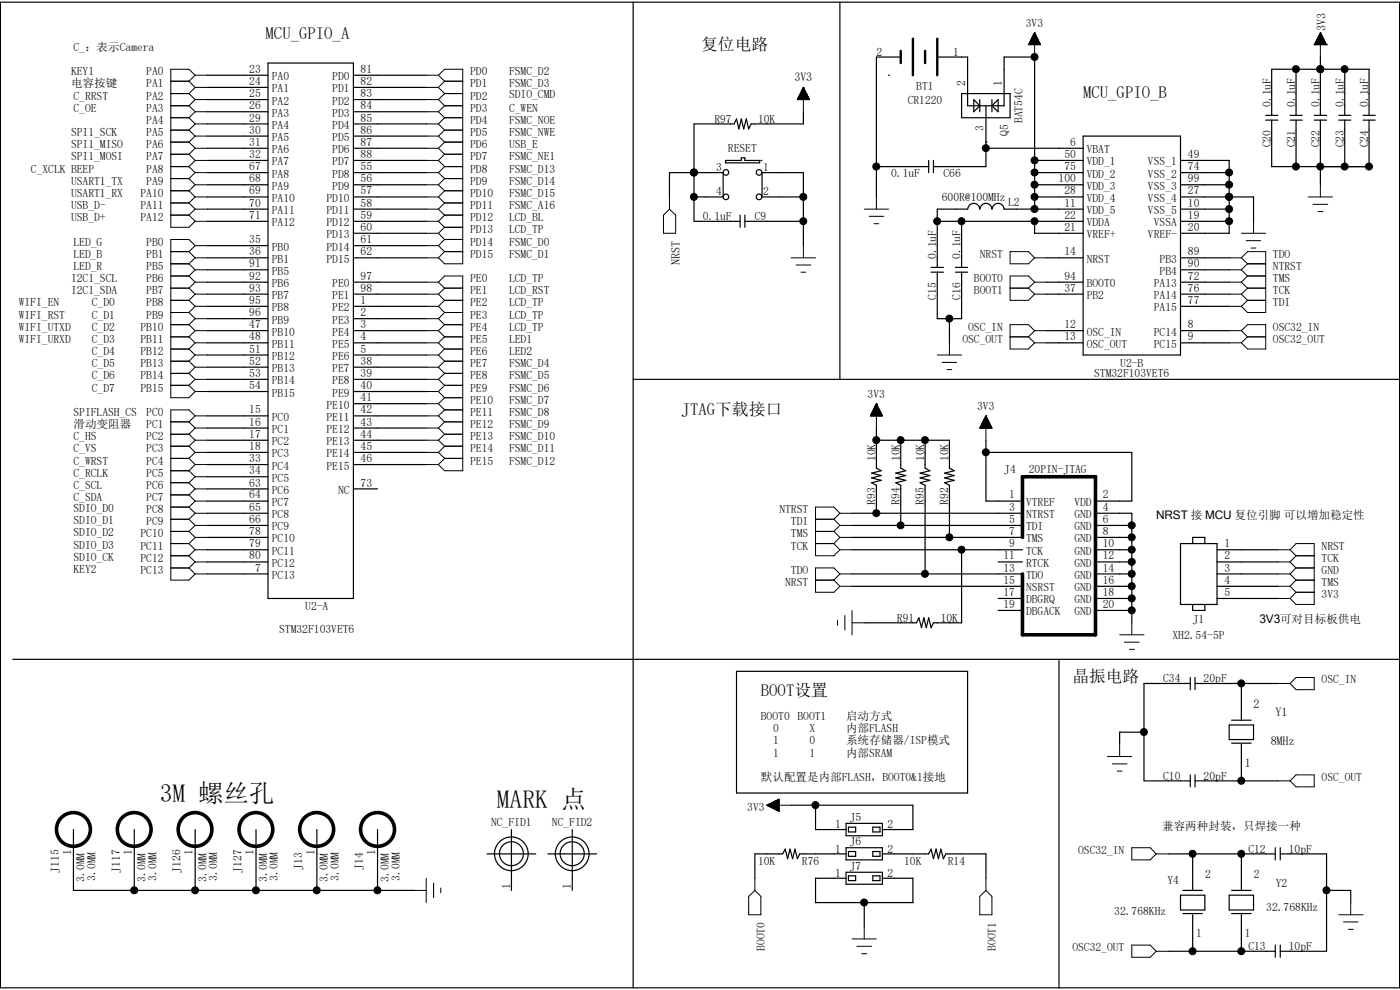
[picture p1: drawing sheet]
<svg xmlns="http://www.w3.org/2000/svg" width="297mm" height="210mm" viewBox="0 0 297 210" stroke-linecap="round" stroke-linejoin="round" font-family="sans-serif">
<g fill="none" stroke="#000" stroke-width=".25">
<path d="M.1 .5h296.8v209h-296.8zM44 16h12.9M44 18.5h12.9M56.9 13.4h18.1v113.6h-18.1zM75 16h15.4M75 18.5h15.4M134.3 .5v209M178.2 .5v80M188.5 16h.1M191.1 12.1h-5.2v29.7M198.8 12.1h6.5v10.3h7.7v-10.3h6.5M204 19.9h10.3v5.1h-10.3z"/>
<path d="M219.5 12.1h.1M219.5 12.1v32.3M275 14.7v9.8M280.1 14.7h.1M280.1 12.1v12.4M285.3 14.7v9.8M44 34h12.9M44 36.6h12.9M44 26.3h12.9M44 28.9h12.9M44 31.5h12.9M44 39.2h12.9"/>
<path d="M44 21.1h12.9M44 23.7h12.9M75 34h15.4M75 36.6h15.4M75 26.3h15.4M75 28.9h15.4M75 31.5h15.4M75 39.2h15.4M75 21.1h15.4M75 23.7h15.4M147.2 36.6h.1M153.9 34h3.4v-.5h.7v.5h3.2v.5h-7.3z"/>
<path d="M161.4 34h.1M170.4 23.7v2.6h-11.1l-.5 1-.5-2.1-.5 2.1-.5-2.1-.5 2.1-.5-2.1-.6 1.1h-8.5v20.6h9.8M185.9 35.3h11.1M197 34v2.6M198 34v2.6M206.6 21.1l1.3 1.3-1.3 1.3zM207.9 21.1v2.6M209.2 31.5h.1M209.2 30.1h.1M209.2 31.5h20.6M209.2 22.4v12.9h-11.2M210.4 22.4l1.4-1.3v2.6z"/>
<path d="M210.4 21.1v2.6M219.5 34h10.3M219.5 36.6h10.3M219.5 39.2h10.3M229.8 28.9h20.6v46.4h-20.6zM250.4 34h10.4v15.5h-10.4M250.4 36.6h10.4M250.4 39.2h10.4M268.5 25.5h2.6M268.5 24.5h2.6M269.8 24.5v-9.8h20.6v9.8M269.8 25.5v9.8h20.6v-9.8"/>
<path d="M273.7 25.5h2.6M273.7 24.5h2.6M275 25.5v9.8M278.8 25.5h2.6M278.8 24.5h2.6M280.1 25.5v13.7M284 25.5h2.6M284 24.5h2.6M285.3 25.5v9.8M289.2 25.5h2.6M289.2 24.5h2.6M44 41.8h12.9"/>
<path d="M44 46.9h12.9M44 44.4h12.9M44 54.7h12.9M44 59.9h12.9M44 57.2h12.9M44 52.1h12.9M75 41.8h15.4M75 46.9h15.4M75 44.4h15.4M75 54.7h15.4M75 59.9h15.4M75 49.5h15.4"/>
<path d="M75 52.1h15.4M142 41.8v-5.2h11.4v5.2h-6.2M157 45.6v2.6M158 45.6v2.6M158 46.9h12.4M170.4 41.8h-8.7v-5.2h8.7v15.5M197.5 57.7h2.7M197.5 56.7h2.7M198.8 46.9h31M198.8 57.7v9.9h5.2v-9.9M202.7 57.7h2.6M202.7 56.7h2.6"/>
<path d="M204 46.9v9.8M205.3 44.4h-6.5v12.3M205.3 44.4a1.25 1.25 0 0 1 1.3-1.3 1.25 1.25 0 0 1 1.2 1.3M207.9 44.4a1.25 1.25 0 0 1 1.3-1.3 1.25 1.25 0 0 1 1.2 1.3M210.5 44.4a1.25 1.25 0 0 1 1.2-1.3 1.25 1.25 0 0 1 1.3 1.3h16.8M219.5 41.8h10.3M219.5 46.9v2.6h10.3M222 54.7h7.8M222 59.9h7.8M250.4 41.8h15.5v5.1M250.4 46.9h10.4M250.4 44.4h10.4"/>
<path d="M250.4 54.7h10.4M250.4 59.9h10.4M250.4 57.2h10.4M260.8 41.8h.1M44 75.3h12.9M44 70.1h12.9M44 72.7h12.9M44 62.4h12.9M44 65h12.9M44 77.9h12.9M44 67.6h12.9M75 75.3h15.4"/>
<path d="M75 70.1h15.4M75 72.7h15.4M75 62.4h15.4M75 65h15.4M75 77.9h15.4M75 67.6h15.4M201.4 67.6v5.1M222 70.1h7.8M222 72.7h7.8M222 62.4h7.8M250.4 70.1h10.4M250.4 72.7h10.4"/>
<path d="M250.4 62.4h10.4M250.4 65h10.4M44 80.5h12.9M44 88.2h12.9M44 90.8h12.9M44 93.4h12.9M44 96h12.9M44 98.6h12.9M44 83.1h12.9M75 80.5h15.4M75 88.2h15.4M75 90.8h15.4"/>
<path d="M75 93.4h15.4M75 96h15.4M75 98.6h15.4M75 83.1h15.4M75 85.6h15.4M134.3 80.5h162.6M185.9 93.4h15.5v5.9l1 .6-2 .5 2 .5-2 .5 2 .5-2 .5 1 .6v11M185.9 90.8v8.5l1 .6-2 .5 2 .5-2 .5 2 .5-2 .5 1 .6v5.9M191.1 93.4v5.9l1.1 .6-2.2 .5 2.2 .5-2.2 .5 2.2 .5-2.2 .5 1.1 .6v8.5M196.3 93.4v5.9l1 .6-2.1 .5 2.1 .5-2.1 .5 2.1 .5-2.1 .5 1.1 .6v18.8M209.2 93.4v12.9h7.7M209.2 96h30.9v10.3h-7.7"/>
<path d="M44 106.3h12.9M44 108.9h12.9M44 111.5h12.9M44 114h12.9M44 116.6h12.9M44 119.2h12.9M44 101.1h12.9M44 103.7h12.9M75 103.7h5.1M180.8 108.9h36.1M180.8 111.5h36.1M180.8 114h36.1"/>
<path d="M180.8 116.6h36.1M204 116.6v15.5h-6l-.5 1-.5-2-.5 2-.5-2-.5 2-.6-2-.5 1h-11.1M211.8 119.2h5.1M232.4 108.9h7.7v23.2M232.4 111.5h7.7M232.4 114h7.7M232.4 116.6h7.7M232.4 119.2h7.7M250.4 115.3h7.8v12.9h-7.8zM253 115.3v-1.3h2.6v1.3M258.2 116.6h12.9M258.2 119.2h12.9"/>
<path d="M2.7 139.9h294.2M44 121.8h12.9M180.8 121.8h36.1M180.8 124.4h36.1M211.8 127h5.1M211.8 129.5h5.1M224.7 139.9v69.6M232.4 121.8h7.7M232.4 124.4h7.7M232.4 127h7.7M232.4 129.5h7.7M253 128.2v1.3h2.6v-1.3"/>
<path d="M258.2 121.8h12.9M258.2 124.4h12.9M258.2 127h12.9M156.3 142.4h49v25.8h-49zM242.7 155.3h-5.2v2.6M252.5 145h-9.8v20.7h9.8M252.5 143.7v2.6M253.5 145h17.6M253.5 143.7v2.6M260.8 153.8h5.1v3.1h-5.1zM261.3 152.8h4.1M261.3 157.6h4.1"/>
<path d="M263.4 145v7.8M263.4 157.9v7.8M15.6 176v12.9h72.2M28.5 176v12.9M41.4 176v12.9M54.3 176v12.9M67.2 176v12.9M80.1 176v12.9M108.5 176v12.9M121.4 176v12.9M167.9 170.8h25.8v5.2h-6.5M173 170.8v5.2h6.5"/>
<path d="M179.5 174.7h7.7v2.6h-7.7zM179.5 179.8h7.7v2.6h-7.7zM180 175.5h1.5v1h-1.5zM185.2 175.5h1.5v1h-1.5zM252.5 164.4v2.5M253.5 164.4v2.5M253.5 165.7h17.6M270.6 179.8v2.6M271.6 179.8v2.6M103.3 181.1h10.4M116.2 181.1h10.4M179.5 181.1h-9.8l-.5 1.1-.5-2.1-.6 2.1-.5-2.1-.5 2.1-.5-2.1-.6 1h-5.9v5.2"/>
<path d="M179.5 185h7.7v2.6h-7.7zM179.5 186.3h-6.5v5.2h20.7v-5.2h-6.5M180 180.6h1.5v1.1h-1.5zM180 185.8h1.5v1h-1.5zM183.3 191.5v5.1M185.2 180.6h1.5v1.1h-1.5zM185.2 185.8h1.5v1h-1.5zM187.2 181.1h9.8l.5-1 .5 2.1 .6-2.1 .5 2.1 .5-2.1 .6 2.1 .5-1.1h8.5v5.2M247.9 181.1h22.7M250.4 189.9h5.2v3.1h-5.2zM251 188.9h4.1M251 193.8h4.1"/>
<path d="M253 181.1v7.8M253 194.1v7.7M260.8 189.9h5.1v3.1h-5.1zM261.3 188.9h4.1M261.3 193.8h4.1M263.4 181.1v7.8M263.4 194.1v7.7M271.6 181.1h9.8v20.7h-9.8M281.4 188.9h5.2v2.6M247.9 201.8h22.7M270.6 200.5v2.6M271.6 200.5v2.6"/>
<circle cx="154" cy="36.6" r=".59"/>
<circle cx="161" cy="36.6" r=".59"/>
<circle cx="154" cy="41.8" r=".59"/>
<circle cx="161" cy="41.8" r=".59"/>
<circle cx="108.5" cy="181.1" r="3.6"/>
<circle cx="108.5" cy="181.1" r="2.54"/>
<circle cx="121.4" cy="181.1" r="3.6"/>
<circle cx="121.4" cy="181.1" r="2.55"/>
</g>
<g fill="none" stroke="#000" stroke-width=".76">
<path d="M216.9 114v-12.9h15.5v33.6h-15.5v-12.9"/>
<circle cx="15.6" cy="176" r="3.6"/>
<circle cx="28.5" cy="176" r="3.6"/>
<circle cx="41.4" cy="176" r="3.6"/>
<circle cx="54.3" cy="176" r="3.6"/>
<circle cx="67.2" cy="176" r="3.6"/>
<circle cx="80.1" cy="176" r="3.6"/>
</g>
<path d="M191.1 10.8v2.6M193.7 8.2v7.8M196.3 10.8v2.6M198.8 8.2v7.8" fill="none" stroke="#000" stroke-width=".51"/>
<g fill="none" stroke="#000" stroke-width=".21">
<path d="M36.2 19.9h3.9M36.2 17.2h3.9M40.1 17.2l1.3 1.3M40.1 19.9l1.3 1.2M41.4 16l-1.3-1.3h-3.9v33.5h3.9l1.3-1.3M41.4 16h2.6M41.4 18.5h2.6M41.4 18.5l-1.3 1.4M41.4 16l-1.3 1.2M90.4 16h2.6M90.4 18.5h2.6M93 16l1.3-1.3h3.9v41.3h-3.9l-1.3-1.3"/>
<path d="M93 16l1.3 1.2M93 18.5l1.3 1.4M94.3 19.9h3.9M94.3 19.9l-1.3 1.2M94.3 17.2h3.9M94.3 17.2l-1.3 1.3M169.7 20h1.5v1.1M169.7 19.9v1.2M169.8 19.9h1.3M169.8 19.8h1.3v1.3M169.8 19.7v1.4M169.9 19.7h1.1"/>
<path d="M169.9 19.6h1v1.5M169.9 19.5v1.6M170 19.5h.9M170.1 19.4h.8v1.7M170.1 19.3v1.8M170.1 19.3h.7M170.1 19.1h.6v2M170.1 19v2.1M170.2 19h.5M170.2 19h.4v2.1M170.2 18.8v2.3M170.3 18.8h.3"/>
<path d="M170.3 18.8h.3v2.3M170.3 18.6v2.5M170.4 18.6h.1M170.4 18.5h.1M170.4 18.5l1.3 2.6h-2.5M170.4 18.5v5.2M170.4 18.5l-1.2 2.6M218.2 9.4h2.5M218.2 9.4v.1M218.3 9.4h2.3M218.4 9.2h2.2M218.4 9.1v.4"/>
<path d="M218.4 9.1h2.2M218.4 9.1h2.1M218.6 8.8h1.8M218.6 8.7v.8M218.6 8.7h1.7M218.7 8.6h1.6M218.7 8.4h1.5M218.7 8.3v1.2M218.8 8.3h1.3M218.9 8.2h1.2M218.9 8.1v1.4M218.9 8.1h1.1"/>
<path d="M218.9 8h1.1M218.9 7.8v1.7M219 7.9h1M219.1 7.8h.8M219.1 7.7v1.8M219.1 7.7h.7M219.2 7.6h.6M219.2 7.5v2M219.2 7.5h.6M219.2 7.4h.5M219.2 7.2v2.3M219.3 7.3h.3"/>
<path d="M219.4 7.2h.2M219.4 7v2.5M219.5 7.1h.1M219.5 7h.1M219.5 6.9v5.2M219.5 6.9l-1.3 2.6h2.6M219.5 6.9l1.3 2.6M219.6 7.2v2.3M219.7 7.3v2.2M219.8 7.5v2M219.9 7.7v1.8M220 8v1.5"/>
<path d="M220.1 8.2v1.3M220.2 8.4v1.1M220.3 8.6h-1.6v.9M220.3 8.6v.9M220.4 8.8v.7M220.5 8.9h-2l-.1 .6M220.5 9v.5M220.6 9.2v.3M220.7 9.4v.1M278.8 9.5h.1M278.8 9.5h2.6M278.9 9.4h2.4"/>
<path d="M278.9 9.5v-.1h2.4v.1M279 9.2h2.3M279.1 9.5v-.4h2.1v.4M279.1 9.1h2.1M279.1 9.5v-.6h2v.6M279.2 8.8h1.9M279.3 9.5v-.8h1.7v.8M279.3 8.6h1.7M279.4 8.6h1.5M279.4 8.5v1M279.4 8.4h1.4M279.4 8.3h1.4"/>
<path d="M279.4 8.3v1.2M279.5 8.2h1.3v1.3M279.6 8.1h1.1M279.6 8.1v1.4M279.6 8h1.1M279.7 7.9h.9M279.7 7.8v1.7M279.7 7.8h.8l.1 1.7M279.8 7.7h.7M279.8 7.7v1.8M279.8 7.6h.6M279.9 7.5h.5"/>
<path d="M279.9 7.5v2M279.9 7.4h.4l.1 2.1M280 7.3h.3M280 7.2v2.3M280 7.2h.2M280.1 7.1h.1M280.1 7v2.5M280.1 7h.1M280.1 6.9l1.3 2.6M280.1 6.9l-1.3 2.6M280.2 6.9l-.1 5.2M280.3 7.2v2.3"/>
<path d="M280.5 7.6v1.9M280.7 8v1.5M280.9 8.5v1M281.4 9.5h.1M36.2 37.9h3.9M36.2 32.7h3.9M36.2 30.1h3.9M36.2 22.4h3.9M36.2 27.6h3.9M36.2 35.3h3.9M36.2 25h3.9M40.1 37.9l1.3 1.3"/>
<path d="M40.1 27.6l1.3 1.3M40.1 30.1l1.3 1.4M40.1 32.7l1.3 1.3M40.1 35.3l1.3 1.3M40.1 22.4l1.3 1.3M40.1 25l1.3 1.3M41.4 39.2h2.6M41.4 39.2l-1.3 1.3M41.4 31.5h2.6M41.4 21.1h2.6M41.4 28.9h2.6M41.4 28.9l-1.3 1.2"/>
<path d="M41.4 31.5l-1.3 1.2M41.4 34h2.6M41.4 34l-1.3 1.3M41.4 36.6h2.6M41.4 26.3h2.6M41.4 36.6l-1.3 1.3M41.4 21.1l-1.3 1.3M41.4 23.7h2.6M41.4 23.7l-1.3 1.3M41.4 26.3l-1.3 1.3M90.4 39.2h2.6M90.4 31.5h2.6"/>
<path d="M90.4 21.1h2.6M90.4 28.9h2.6M90.4 34h2.6M90.4 36.6h2.6M90.4 26.3h2.6M90.4 23.7h2.6M93 31.5l1.3 1.2M93 21.1l1.3 1.3M93 36.6l1.3 1.3M93 39.2l1.3 1.3M93 34l1.3 1.3M93 26.3l1.3 1.3"/>
<path d="M93 28.9l1.3 1.2M93 23.7l1.3 1.3M94.3 37.9h3.9M94.3 32.7h3.9M94.3 30.1h3.9M94.3 30.1l-1.3 1.4M94.3 22.4h3.9M94.3 27.6h3.9M94.3 35.3h3.9M94.3 35.3l-1.3 1.3M94.3 37.9l-1.3 1.3M94.3 32.7l-1.3 1.3"/>
<path d="M94.3 25h3.9M94.3 25l-1.3 1.3M94.3 27.6l-1.3 1.3M94.3 22.4l-1.3 1.3M169.2 21l2.5 .1M169.2 21v.1M169.2 20.9h2.4M169.3 20.8h2.3v.3M169.3 20.7v.4M169.3 20.7h2.2M169.4 20.6h2.1v.5M169.4 20.5v.6"/>
<path d="M169.5 20.5h1.9M169.5 20.4h1.9v.7M169.5 20.4v.7M169.6 20.3h1.7M169.6 20.2h1.7v.9M169.6 20.2v.9M169.7 20.1h1.5M280.1 39.2v2.6M36.2 56h3.9M36.2 53.4h3.9M36.2 58.5h3.9M36.2 40.5h3.9"/>
<path d="M36.2 43.1h3.9M36.2 45.6h3.9M40.1 40.5l1.3 1.3M40.1 43.1l1.3 1.3M40.1 45.6l1.3 1.3M40.1 58.5l1.3 1.4M40.1 53.4l1.3 1.3M40.1 56l1.3 1.2M41.4 54.7h2.6M41.4 57.2h2.6M41.4 59.9h2.6M41.4 52.1l-1.3-1.3h-3.9v33.6h3.9l1.3-1.3"/>
<path d="M41.4 41.8h2.6M41.4 41.8l-1.3 1.3M41.4 44.4h2.6M41.4 44.4l-1.3 1.2M41.4 46.9h2.6M41.4 59.9l-1.3 1.2M41.4 52.1h2.6M41.4 54.7l-1.3 1.3M41.4 52.1l-1.3 1.3M41.4 57.2l-1.3 1.3M90.4 54.7h2.6M90.4 59.9h2.6"/>
<path d="M90.4 41.8h2.6M90.4 44.4h2.6M90.4 46.9h2.6M90.4 52.1h2.6M90.4 49.5h2.6M93 59.9l1.3-1.4h3.9v41.4h-3.9l-1.3-1.3M93 52.1l1.3 1.3M93 41.8l1.3 1.3M93 44.4l1.3 1.2M93 59.9l1.3 1.2M93 49.5l1.3 1.3M93 46.9l1.3 1.3"/>
<path d="M94.3 53.4h3.9M94.3 40.5h3.9M94.3 43.1h3.9M94.3 45.6h3.9M94.3 48.2h3.9M94.3 50.8h3.9M94.3 50.8l-1.3 1.3M94.3 53.4l-1.3 1.3M94.3 40.5l-1.3 1.3M94.3 43.1l-1.3 1.3M94.3 48.2l-1.3 1.3M94.3 45.6l-1.3 1.3"/>
<path d="M142 44.4l1.3 1.2v3.9h-2.5v-3.9zM142 41.8v2.6M167.9 54.7h5.1M168.9 56.2h3.1M169.9 57.7h1M170.4 52.1v2.6M183.3 44.4h5.2M184.4 45.9h3.1M185.4 47.5h1M185.9 41.8v2.6M214.3 53.4h3.9l1.3 1.3-1.3 1.3h-3.9zM219.5 54.7h2.5"/>
<path d="M219.5 59.9l-1.3-1.4h-3.9v5.2h3.9l1.3-1.3M219.5 59.9h2.5M219.5 59.9l-1.3 1.2M260.8 54.7h2.6M260.8 57.2h2.6M260.8 59.9h2.6M263.4 54.7l1.3 1.3M263.4 54.7l1.3-1.3h3.8v12.9h-3.8l-1.3-1.3M263.4 57.2l1.3 1.3M263.4 59.9l1.3 1.2M263.4 49.5h5.1M264.4 51.1h3.1"/>
<path d="M264.7 56h3.8M264.7 58.5h3.8M264.7 56l-1.3 1.2M264.7 58.5l-1.3 1.4M265.4 52.6h1M265.9 46.9v2.6M277.5 41.8h5.2M278.6 43.3h3.1M279.6 44.9h1.1M36.2 61.1h3.9M36.2 63.7h3.9M36.2 66.3h3.9"/>
<path d="M36.2 71.5h3.9M36.2 68.9h3.9M36.2 74h3.9M36.2 79.2h3.9M36.2 76.6h3.9M40.1 61.1l1.3 1.3M40.1 68.9l1.3 1.2M40.1 63.7l1.3 1.3M40.1 66.3l1.3 1.3M40.1 71.5l1.3 1.2M40.1 74l1.3 1.3M40.1 76.6l1.3 1.3"/>
<path d="M40.1 79.2l1.3 1.3M41.4 75.3h2.6M41.4 62.4h2.6M41.4 65h2.6M41.4 70.1h2.6M41.4 72.7h2.6M41.4 62.4l-1.3 1.3M41.4 70.1l-1.3 1.4M41.4 77.9h2.6M41.4 67.6h2.6M41.4 65l-1.3 1.3M41.4 67.6l-1.3 1.3"/>
<path d="M41.4 72.7l-1.3 1.3M41.4 75.3l-1.3 1.3M41.4 77.9l-1.3 1.3M90.4 75.3h2.6M90.4 62.4h2.6M90.4 65h2.6M90.4 70.1h2.6M90.4 72.7h2.6M90.4 77.9h2.6M90.4 67.6h2.6M93 77.9l1.3 1.3M93 62.4l1.3 1.3"/>
<path d="M93 65l1.3 1.3M93 67.6l1.3 1.3M93 70.1l1.3 1.4M93 72.7l1.3 1.3M93 75.3l1.3 1.3M94.3 61.1h3.9M94.3 63.7h3.9M94.3 66.3h3.9M94.3 71.5h3.9M94.3 68.9h3.9M94.3 74h3.9M94.3 79.2h3.9"/>
<path d="M94.3 76.6h3.9M94.3 76.6l-1.3 1.3M94.3 79.2l-1.3 1.3M94.3 61.1l-1.3 1.3M94.3 63.7l-1.3 1.3M94.3 66.3l-1.3 1.3M94.3 68.9l-1.3 1.2M94.3 71.5l-1.3 1.2M94.3 74l-1.3 1.3M198.8 75.3h5.2M199.9 76.9h3M200.9 78.4h1"/>
<path d="M201.4 72.7v2.6M214.3 61.1h3.9M214.3 71.5h3.9M218.2 61.1l1.3 1.3M218.2 71.5l1.3 1.2M219.5 70.1l-1.3 1.4M219.5 62.4h2.5M219.5 70.1l-1.3-1.2h-3.9v5.1h3.9l1.3-1.3M219.5 70.1h2.5M219.5 72.7h2.5M260.8 62.4h2.6M260.8 65h2.6"/>
<path d="M260.8 70.1h2.6M260.8 72.7h2.6M263.4 70.1l1.3-1.2h3.8v5.1h-3.8l-1.3-1.3M263.4 62.4l1.3 1.3M263.4 70.1l1.3 1.4M264.7 61.1h3.8M264.7 63.7h3.8M264.7 61.1l-1.3 1.3M264.7 63.7l-1.3 1.3M264.7 71.5h3.8M264.7 71.5l-1.3 1.2M36.2 89.5h3.9"/>
<path d="M36.2 81.7h3.9M36.2 92.1h3.9M36.2 94.7h3.9M36.2 97.2h3.9M36.2 99.9h3.9M40.1 97.2l1.3 1.4M40.1 99.9l1.3 1.2M40.1 89.5l1.3 1.3M40.1 92.1l1.3 1.3M40.1 94.7l1.3 1.3M40.1 81.7l1.3 1.4M41.4 88.2l-1.3-1.2h-3.9v36.1h3.9l1.3-1.3"/>
<path d="M41.4 90.8h2.6M41.4 88.2h2.6M41.4 88.2l-1.3 1.3M41.4 80.5h2.6M41.4 83.1h2.6M41.4 93.4h2.6M41.4 96h2.6M41.4 98.6h2.6M41.4 98.6l-1.3 1.3M41.4 90.8l-1.3 1.3M41.4 93.4l-1.3 1.3M41.4 96l-1.3 1.2"/>
<path d="M41.4 80.5l-1.3 1.2M90.4 90.8h2.6M90.4 88.2h2.6M90.4 80.5h2.6M90.4 83.1h2.6M90.4 85.6h2.6M90.4 93.4h2.6M90.4 96h2.6M90.4 98.6h2.6M93 80.5l1.3 1.2M93 83.1l1.3 1.3M93 85.6l1.3 1.4"/>
<path d="M93 88.2l1.3 1.3M93 90.8l1.3 1.3M93 93.4l1.3 1.3M93 96l1.3 1.2M94.3 89.5h3.9M94.3 87h3.9M94.3 81.7h3.9M94.3 84.4h3.9M94.3 81.7l-1.3 1.4M94.3 84.4l-1.3 1.2M94.3 87l-1.3 1.2M94.3 92.1h3.9"/>
<path d="M94.3 89.5l-1.3 1.3M94.3 94.7h3.9M94.3 92.1l-1.3 1.3M94.3 97.2h3.9M94.3 94.7l-1.3 1.3M94.3 97.2l-1.3 1.4M184.7 88.1h2.5v.1M184.7 88.1v.1M184.7 88h2.4M184.8 87.9h2.3v.3M184.8 87.8v.4M184.8 87.8h2.2"/>
<path d="M184.9 87.7h2v.5M184.9 87.7v.5M185 87.6h1.9M185 87.5h1.9v.7M185 87.5v.7M185 87.4h1.8M185.1 87.3h1.6v.9M185.1 87.2v1M185.2 87.2h1.5M185.2 87.1h1.4v1.1M185.2 87v1.2M185.3 87h1.3"/>
<path d="M185.3 86.9h1.3v1.3M185.4 86.7h1v1.5M185.4 86.6v1.6M185.5 86.6h.9M185.5 86.4h.9v1.8M185.6 86.3h.6v1.9M185.6 86.1v2.1M185.7 86.1h.5M185.7 86.1h.4v2.1M185.7 85.9v2.3M185.8 85.9h.3M185.8 85.9h.3v2.3"/>
<path d="M185.8 85.8v2.4M185.9 85.8h.1M185.9 85.6h.1M185.9 85.6v5.2M185.9 85.6l-1.2 2.6M185.9 85.6l1.3 2.6h-2.5M186.3 86.4h-.8v1.8M186.5 86.8h-1.2v1.4M207.9 90.7l2.5 .1M207.9 90.6v.2M207.9 90.6h2.5M208 90.8v-.3h2.3v.3"/>
<path d="M208.1 90.4h2.1M208.1 90.3h2.1v.5M208.1 90.3v.5M208.2 90.2h1.9M208.2 90.1h1.9v.7M208.2 90v.8M208.3 90h1.8M208.3 89.9h1.7v.9M208.3 89.8v1M208.4 89.7h1.5M208.4 89.7h1.5v1.1M208.4 89.6v1.2"/>
<path d="M208.5 89.6h1.3M208.5 89.5h1.3v1.3M208.5 89.4v1.4M208.6 89.4h1.1M208.7 89.2h1v1.6M208.7 89.2v1.6M208.7 89.2h.9M208.7 89.1h.8v1.7M208.7 88.9v1.9M208.8 88.9h.7M208.8 88.9h.7v1.9M208.8 88.7v2.1"/>
<path d="M208.9 88.7h.5M209 88.6h.3v2.2M209 88.6v2.2M209 88.6h.3M209 88.4h.3v2.4M209 88.3v2.5M209.1 88.3h.1M209.2 88.2h.1M209.2 88.2v5.2M209.2 88.2l1.2 2.6h-2.5zM36.2 110.2h3.9M36.2 107.6h3.9"/>
<path d="M36.2 112.7h3.9M36.2 115.3h3.9M36.2 117.9h3.9M36.2 105h3.9M36.2 102.4h3.9M40.1 107.6l1.3 1.3M40.1 110.2l1.3 1.3M40.1 112.7l1.3 1.3M40.1 115.3l1.3 1.3M40.1 117.9l1.3 1.3M40.1 102.4l1.3 1.3M40.1 105l1.3 1.3"/>
<path d="M41.4 108.9h2.6M41.4 111.5h2.6M41.4 114h2.6M41.4 116.6h2.6M41.4 119.2h2.6M41.4 108.9l-1.3 1.3M41.4 111.5l-1.3 1.2M41.4 114l-1.3 1.3M41.4 116.6l-1.3 1.3M41.4 119.2l-1.3 1.3M41.4 103.7h2.6M41.4 103.7l-1.3 1.3"/>
<path d="M41.4 106.3h2.6M41.4 106.3l-1.3 1.3M41.4 101.1h2.6M41.4 101.1l-1.3 1.3M173 110.2h3.9M173 112.7h3.9M173 115.3h3.9M176.9 110.2l1.3 1.3M176.9 112.7l1.3 1.3M176.9 115.3l1.3 1.3M178.2 108.9h2.6M178.2 108.9l-1.3 1.3"/>
<path d="M178.2 108.9l-1.3-1.3h-3.9v10.3h3.9l1.3-1.3M178.2 111.5h2.6M178.2 111.5l-1.3 1.2M178.2 114h2.6M178.2 114l-1.3 1.3M178.2 116.6h2.6M271.1 116.6h2.6M271.1 119.2h2.6M273.7 116.6l1.3-1.3h3.8v12.9h-3.8l-1.3-1.2M273.7 116.6l1.3 1.3M273.7 119.2l1.3 1.3M275 117.9h3.8"/>
<path d="M275 117.9l-1.3 1.3M36.2 120.5h3.9M40.1 120.5l1.3 1.3M41.4 121.8h2.6M173 123.1h3.9M176.9 123.1l1.3 1.3M177.7 131.6v1M178.2 121.8l-1.3-1.3h-3.9v5.1h3.9l1.3-1.2M178.2 121.8h2.6M178.2 121.8l-1.3 1.3M178.2 124.4h2.6M179.2 130.6v3"/>
<path d="M180.8 132.1h2.5M180.8 129.5v5.2M237.5 134.7h5.2M238.5 136.2h3.2M239.6 137.8h1.1M240.1 132.1v2.6M271.1 121.8h2.6M271.1 124.4h2.6M271.1 127h2.6M273.7 124.4l1.3 1.2M273.7 121.8l1.3 1.3M275 123.1h3.8"/>
<path d="M275 120.5h3.8M275 125.6h3.8M275 123.1l-1.3 1.3M275 120.5l-1.3 1.3M275 125.6l-1.3 1.4M237.5 157.9v2.6M271.1 145h2.6M275 143.7h3.8v2.6h-3.8l-1.3-1.3zM162.7 170.8h.1M162.7 170.8h5.2M162.7 170.8l2.6 1.3M162.8 170.9h2.5"/>
<path d="M162.8 170.8v.1M163 171h2.3M163 170.7v.3M163.2 171.1h2.1M163.2 170.6v.5M163.4 171.2h1.9M163.4 170.5v.7M163.6 171.3h1.7M163.6 170.3v1M163.8 171.4h1.5M163.8 170.2v1.2M164 170.1v1.4"/>
<path d="M164.1 171.5h1.2M164.3 170.1v1.5M164.3 171.6h1M164.5 169.9v1.8M164.5 171.7h.8M164.6 169.8v2M164.9 169.7v2.2M165.1 169.6v2.4M165.3 169.5v2.6M165.3 169.5l-2.6 1.3M165.3 169.6l-.2 2.5h.2M165.3 169.7h-.3l-.1 2.3h.4"/>
<path d="M165.3 169.8h-.5l-.1 2h.6M165.3 170.7h-2.4v.2M165.3 170.6h-2.2v.4M165.3 170.5h-2v.6M165.3 170.4h-1.8v.8M165.3 170.3h-1.6v1M165.3 170.2h-1.3v1.2M165.3 170.1h-1.2v1.4M165.3 170h-1v1.6M165.3 169.9h-.8v1.8M234.9 160.5h5.2M236 162.1h3.1"/>
<path d="M237 163.6h1M240.1 179.8h3.9l1.3 1.3-1.3 1.3h-3.9zM271.1 165.7h2.6M275 164.4h3.8v2.5h-3.8l-1.3-1.2zM87.8 188.9h2.6M90.4 186.3v5.2M92 187.3v3.1M93.5 188.4v1M158.8 190.2l1.3-1.3 1.3 1.3v3.9h-2.6zM160.1 186.3v2.6M180.8 199.2h5.1M183.3 196.6v2.6"/>
<path d="M207.9 190.2l1.3-1.3 1.2 1.3v3.9h-2.5zM209.2 186.3v2.6M245.3 181.1h2.6M284 194.1h5.2M285 195.6h3.1M286 197.1h1.1M286.6 191.5v2.6M181.8 200.7h3.1M182.8 202.3h1.1M240.1 200.5h3.9l1.3 1.3-1.3 1.3h-3.9zM245.3 201.8h2.6"/>
</g>
<g fill="#000" stroke="#000" stroke-width=".21">
<circle cx="219.5" cy="12.1" r=".74"/>
<circle cx="274.9" cy="14.7" r=".74"/>
<circle cx="280.1" cy="14.7" r=".74"/>
<circle cx="285.3" cy="14.7" r=".74"/>
<circle cx="147.2" cy="36.6" r=".74"/>
<circle cx="185.9" cy="35.3" r=".74"/>
<circle cx="209.1" cy="31.4" r=".74"/>
<circle cx="219.5" cy="34" r=".74"/>
<circle cx="219.5" cy="36.6" r=".74"/>
<circle cx="219.5" cy="39.2" r=".74"/>
<circle cx="260.8" cy="36.6" r=".74"/>
<circle cx="260.8" cy="39.2" r=".74"/>
<circle cx="274.9" cy="35.3" r=".74"/>
<circle cx="280.1" cy="35.3" r=".74"/>
<circle cx="285.3" cy="35.3" r=".74"/>
<circle cx="290.4" cy="35.3" r=".74"/>
<circle cx="147.2" cy="41.8" r=".74"/>
<circle cx="170.4" cy="46.9" r=".74"/>
<circle cx="170.4" cy="41.8" r=".74"/>
<circle cx="198.8" cy="46.9" r=".74"/>
<circle cx="204" cy="46.9" r=".74"/>
<circle cx="219.5" cy="44.3" r=".74"/>
<circle cx="219.5" cy="41.8" r=".74"/>
<circle cx="219.5" cy="46.9" r=".74"/>
<circle cx="260.8" cy="44.3" r=".74"/>
<circle cx="260.8" cy="46.9" r=".74"/>
<circle cx="260.8" cy="41.8" r=".74"/>
<circle cx="201.4" cy="67.6" r=".74"/>
<circle cx="185.9" cy="93.4" r=".74"/>
<circle cx="191.1" cy="93.4" r=".74"/>
<circle cx="196.2" cy="93.4" r=".74"/>
<circle cx="209.1" cy="95.9" r=".74"/>
<circle cx="185.9" cy="108.9" r=".74"/>
<circle cx="191.1" cy="111.4" r=".74"/>
<circle cx="201.4" cy="114" r=".74"/>
<circle cx="204" cy="116.6" r=".74"/>
<circle cx="240.1" cy="116.6" r=".74"/>
<circle cx="240.1" cy="119.2" r=".74"/>
<circle cx="240.1" cy="114" r=".74"/>
<circle cx="240.1" cy="111.4" r=".74"/>
<circle cx="196.2" cy="121.7" r=".74"/>
<circle cx="240.1" cy="126.9" r=".74"/>
<circle cx="240.1" cy="129.5" r=".74"/>
<circle cx="240.1" cy="121.7" r=".74"/>
<circle cx="240.1" cy="124.4" r=".74"/>
<circle cx="242.7" cy="155.3" r=".74"/>
<circle cx="263.3" cy="145" r=".74"/>
<circle cx="173" cy="170.8" r=".74"/>
<circle cx="263.3" cy="165.6" r=".74"/>
<circle cx="28.5" cy="188.9" r=".74"/>
<circle cx="41.4" cy="188.9" r=".74"/>
<circle cx="54.3" cy="188.9" r=".74"/>
<circle cx="67.2" cy="188.9" r=".74"/>
<circle cx="80.1" cy="188.9" r=".74"/>
<circle cx="183.3" cy="191.5" r=".74"/>
<circle cx="253" cy="181.1" r=".74"/>
<circle cx="263.3" cy="181.1" r=".74"/>
<circle cx="281.4" cy="188.9" r=".74"/>
<circle cx="253" cy="201.8" r=".74"/>
<circle cx="263.3" cy="201.8" r=".74"/>
</g>
<g font-size="5.4">
<text x="33.9" y="170.1">3M 螺丝孔</text>
<text x="105.4" y="171.3">MARK 点</text>
</g>
<g font-size="3.6">
<text x="56.3" y="8.2">MCU_GPIO_A</text>
<text x="148.8" y="10.5">复位电路</text>
<text x="229.8" y="20.9">MCU_GPIO_B</text>
<text x="144.6" y="88">JTAG下载接口</text>
<text x="161.4" y="147.6">BOOT设置</text>
<text x="227.5" y="144.7">晶振电路</text>
</g>
<g font-size="2.6">
<text x="281.2" y="6.6" transform="rotate(-90 281.2 6.6)">3V3</text>
<text x="168.5" y="17.2">3V3</text>
<text x="144.2" y="56.3" transform="rotate(-90 144.2 56.3)">NRST</text>
<text x="265.9" y="150.2">2</text>
<text x="270.6" y="152">Y1</text>
<text x="269.6" y="158.1">8MHz</text>
<text x="264.1" y="162.7">1</text>
</g>
<g font-size="2.5">
<text x="217.6" y="5.6">3V3</text>
<text x="15.6" y="10.8">C_：表示Camera</text>
<text x="186" y="11.9">2</text>
<text x="202.2" y="11.9">1</text>
<text x="15.1" y="16">KEY1</text>
<text x="31" y="16">PA0</text>
<text x="52.9" y="15.5">23</text>
<text x="57.7" y="17">PA0</text>
<text x="70.5" y="17">PD0</text>
<text x="76.5" y="15.5">81</text>
<text x="99.7" y="16">PD0</text>
<text x="108" y="16">FSMC_D2</text>
<text x="15.1" y="18.5">电容按键</text>
<text x="15.6" y="21.1">C_RRST</text>
<text x="15.6" y="23.7">C_OE</text>
<text x="31" y="18.5">PA1</text>
<text x="31" y="21.1">PA2</text>
<text x="31" y="23.7">PA3</text>
<text x="52.9" y="18">24</text>
<text x="52.9" y="20.6">25</text>
<text x="52.9" y="23.2">26</text>
<text x="57.7" y="19.6">PA1</text>
<text x="57.7" y="22.2">PA2</text>
<text x="70.5" y="22.2">PD2</text>
<text x="70.5" y="19.6">PD1</text>
<text x="76.5" y="20.6">83</text>
<text x="76.5" y="18">82</text>
<text x="76.5" y="23.2">84</text>
<text x="99.7" y="21.1">PD2</text>
<text x="99.7" y="18.5">PD1</text>
<text x="99.7" y="23.7">PD3</text>
<text x="108" y="18.5">FSMC_D3</text>
<text x="108" y="20.9">SDIO_CMD</text>
<text x="108" y="23.7">C_WEN</text>
<text x="192.6" y="22">CR1220</text>
<text x="194.4" y="19">BT1</text>
<text x="204.8" y="18.3" transform="rotate(-90 204.8 18.3)">2</text>
<text x="212.5" y="18.3" transform="rotate(-90 212.5 18.3)">1</text>
<text x="269.6" y="22.7" transform="rotate(-90 269.6 22.7)">0.1uF</text>
<text x="274.8" y="22.7" transform="rotate(-90 274.8 22.7)">0.1uF</text>
<text x="279.9" y="22.7" transform="rotate(-90 279.9 22.7)">0.1uF</text>
<text x="285.1" y="22.7" transform="rotate(-90 285.1 22.7)">0.1uF</text>
<text x="290.2" y="22.7" transform="rotate(-90 290.2 22.7)">0.1uF</text>
<text x="15.1" y="28.9">SPI1_SCK</text>
<text x="31" y="28.9">PA5</text>
<text x="31" y="26.3">PA4</text>
<text x="52.9" y="25.8">29</text>
<text x="52.9" y="28.4">30</text>
<text x="57.7" y="24.8">PA3</text>
<text x="57.7" y="27.3">PA4</text>
<text x="57.7" y="29.9">PA5</text>
<text x="70.5" y="24.8">PD3</text>
<text x="70.5" y="27.3">PD4</text>
<text x="70.5" y="29.9">PD5</text>
<text x="76.5" y="25.8">85</text>
<text x="76.5" y="28.4">86</text>
<text x="99.7" y="26.3">PD4</text>
<text x="99.7" y="28.9">PD5</text>
<text x="108" y="26.3">FSMC_NOE</text>
<text x="108" y="28.9">FSMC_NWE</text>
<text x="151.6" y="26">R97</text>
<text x="160.8" y="26.1">10K</text>
<text x="208.7" y="27.8" transform="rotate(-90 208.7 27.8)">3</text>
<text x="213.9" y="28.8" transform="rotate(-90 213.9 28.8)">Q5</text>
<text x="216.9" y="26.1" transform="rotate(-90 216.9 26.1)">BAT54C</text>
<text x="15.1" y="31.5">SPI1_MISO</text>
<text x="15.1" y="34">SPI1_MOSI</text>
<text x="31" y="31.5">PA6</text>
<text x="31" y="34">PA7</text>
<text x="52.9" y="30.9">31</text>
<text x="52.9" y="33.5">32</text>
<text x="57.7" y="32.5">PA6</text>
<text x="57.7" y="35.1">PA7</text>
<text x="70.5" y="32.5">PD6</text>
<text x="70.5" y="35.1">PD7</text>
<text x="76.5" y="30.9">87</text>
<text x="76.5" y="33.5">88</text>
<text x="99.7" y="31.5">PD6</text>
<text x="99.7" y="34">PD7</text>
<text x="108" y="34">FSMC_NE1</text>
<text x="108" y="31.5">USB_E</text>
<text x="154.4" y="32.2">RESET</text>
<text x="225.8" y="33.5">50</text>
<text x="227" y="30.9">6</text>
<text x="230.5" y="32.5">VBAT</text>
<text x="230.5" y="35.1">VDD_1</text>
<text x="243.5" y="35.1">VSS_1</text>
<text x="252" y="33.5">49</text>
<text x="269.6" y="31.3" transform="rotate(-90 269.6 31.3)">C20</text>
<text x="274.8" y="31.3" transform="rotate(-90 274.8 31.3)">C21</text>
<text x="279.9" y="31.3" transform="rotate(-90 279.9 31.3)">C22</text>
<text x="285.1" y="31.3" transform="rotate(-90 285.1 31.3)">C23</text>
<text x="290.2" y="31.3" transform="rotate(-90 290.2 31.3)">C24</text>
<text x="6.6" y="36.6">C_XCLK BEEP</text>
<text x="15.1" y="39.2">USART1_TX</text>
<text x="15.1" y="41.8">USART1_RX</text>
<text x="29.8" y="41.8">PA10</text>
<text x="31" y="39.2">PA9</text>
<text x="31" y="36.6">PA8</text>
<text x="52.9" y="36.1">67</text>
<text x="52.9" y="38.7">68</text>
<text x="52.9" y="41.2">69</text>
<text x="57.7" y="37.7">PA8</text>
<text x="57.7" y="40.3">PA9</text>
<text x="70.5" y="37.7">PD8</text>
<text x="70.5" y="40.3">PD9</text>
<text x="76.5" y="36.1">55</text>
<text x="76.5" y="38.7">56</text>
<text x="76.5" y="41.2">57</text>
<text x="99.7" y="36.6">PD8</text>
<text x="99.7" y="39.2">PD9</text>
<text x="99.7" y="41.8">PD10</text>
<text x="108" y="36.6">FSMC_D13</text>
<text x="108" y="39.2">FSMC_D14</text>
<text x="108" y="41.8">FSMC_D15</text>
<text x="151.9" y="36.2">3</text>
<text x="151.9" y="41.4">4</text>
<text x="161.9" y="36.2">1</text>
<text x="161.9" y="41.4">2</text>
<text x="189.1" y="37.6">0.1uF</text>
<text x="200.2" y="37.6">C66</text>
<text x="224.6" y="38.7">100</text>
<text x="225.8" y="41.2">28</text>
<text x="225.8" y="36.1">75</text>
<text x="230.5" y="37.7">VDD_2</text>
<text x="230.5" y="40.3">VDD_3</text>
<text x="243.5" y="37.7">VSS_2</text>
<text x="243.5" y="40.3">VSS_3</text>
<text x="252" y="41.2">27</text>
<text x="252" y="36.1">74</text>
<text x="252" y="38.7">99</text>
<text x="15.1" y="44.4">USB_D-</text>
<text x="15.1" y="46.9">USB_D+</text>
<text x="29.8" y="44.4">PA11</text>
<text x="29.8" y="46.9">PA12</text>
<text x="52.9" y="43.9">70</text>
<text x="52.9" y="46.4">71</text>
<text x="57.7" y="42.8">PA10</text>
<text x="57.7" y="45.4">PA11</text>
<text x="69.3" y="42.8">PD10</text>
<text x="69.3" y="45.4">PD11</text>
<text x="76.5" y="43.9">58</text>
<text x="76.5" y="46.4">59</text>
<text x="99.7" y="44.4">PD11</text>
<text x="99.7" y="46.9">PD12</text>
<text x="108" y="44.4">FSMC_A16</text>
<text x="108" y="46.9">LCD_BL</text>
<text x="149.1" y="46.7">0.1uF</text>
<text x="160.1" y="46.7">C9</text>
<text x="199.8" y="42.6">600R@100MHz</text>
<text x="213.9" y="43.6">L2</text>
<text x="225.8" y="46.4">22</text>
<text x="225.8" y="43.9">11</text>
<text x="230.5" y="42.8">VDD_4</text>
<text x="230.5" y="45.4">VDD_5</text>
<text x="243.5" y="45.4">VSS_5</text>
<text x="243.5" y="42.8">VSS_4</text>
<text x="252" y="43.9">10</text>
<text x="252" y="46.4">19</text>
<text x="15.6" y="52.1">LED_G</text>
<text x="31" y="52.1">PB0</text>
<text x="52.9" y="51.6">35</text>
<text x="57.7" y="53.2">PB0</text>
<text x="57.7" y="48">PA12</text>
<text x="69.3" y="48">PD12</text>
<text x="69.3" y="50.5">PD13</text>
<text x="69.3" y="53.2">PD14</text>
<text x="76.5" y="49">60</text>
<text x="76.5" y="51.6">61</text>
<text x="99.7" y="52.1">PD14</text>
<text x="99.7" y="49.5">PD13</text>
<text x="108" y="52.1">FSMC_D0</text>
<text x="108" y="49.5">LCD_TP</text>
<text x="225.8" y="49">21</text>
<text x="230.5" y="50.5">VREF+</text>
<text x="230.5" y="48">VDDA</text>
<text x="243.5" y="50.5">VREF-</text>
<text x="244.8" y="48">VSSA</text>
<text x="252" y="49">20</text>
<text x="15.1" y="59.9">I2C1_SCL</text>
<text x="15.6" y="57.2">LED_R</text>
<text x="15.6" y="54.7">LED_B</text>
<text x="31" y="59.9">PB6</text>
<text x="31" y="54.7">PB1</text>
<text x="31" y="57.2">PB5</text>
<text x="52.9" y="54.1">36</text>
<text x="52.9" y="56.7">91</text>
<text x="52.9" y="59.3">92</text>
<text x="57.7" y="55.8">PB1</text>
<text x="57.7" y="58.3">PB5</text>
<text x="69.3" y="55.8">PD15</text>
<text x="76.5" y="54.1">62</text>
<text x="76.5" y="59.3">97</text>
<text x="99.7" y="54.7">PD15</text>
<text x="99.7" y="59.9">PE0</text>
<text x="108" y="54.7">FSMC_D1</text>
<text x="108" y="59.9">LCD_TP</text>
<text x="198.6" y="54.9" transform="rotate(-90 198.6 54.9)">0.1uF</text>
<text x="203.8" y="54.9" transform="rotate(-90 203.8 54.9)">0.1uF</text>
<text x="206.6" y="59.9">BOOT0</text>
<text x="207.9" y="54.7">NRST</text>
<text x="225.8" y="54.1">14</text>
<text x="225.8" y="59.3">94</text>
<text x="230.5" y="55.8">NRST</text>
<text x="246" y="55.8">PB3</text>
<text x="246" y="58.3">PB4</text>
<text x="252" y="59.3">72</text>
<text x="252" y="54.1">89</text>
<text x="252" y="56.7">90</text>
<text x="270" y="54.7">TDO</text>
<text x="270" y="57.2">NTRST</text>
<text x="270" y="59.9">TMS</text>
<text x="4" y="65">WIFI_EN</text>
<text x="15.1" y="62.4">I2C1_SDA</text>
<text x="19.5" y="65">C_D0</text>
<text x="31" y="62.4">PB7</text>
<text x="31" y="65">PB8</text>
<text x="52.9" y="61.9">93</text>
<text x="52.9" y="64.5">95</text>
<text x="57.7" y="60.9">PB6</text>
<text x="57.7" y="63.5">PB7</text>
<text x="70.5" y="60.9">PE0</text>
<text x="70.5" y="63.5">PE1</text>
<text x="76.5" y="64.5">1</text>
<text x="76.5" y="61.9">98</text>
<text x="99.7" y="62.4">PE1</text>
<text x="99.7" y="65">PE2</text>
<text x="108" y="62.4">LCD_RST</text>
<text x="108" y="65">LCD_TP</text>
<text x="198.6" y="63.5" transform="rotate(-90 198.6 63.5)">C15</text>
<text x="203.8" y="63.5" transform="rotate(-90 203.8 63.5)">C16</text>
<text x="206.6" y="62.4">BOOT1</text>
<text x="225.8" y="61.9">37</text>
<text x="230.5" y="60.9">BOOT0</text>
<text x="230.5" y="63.5">PB2</text>
<text x="244.8" y="60.9">PA13</text>
<text x="244.8" y="63.5">PA14</text>
<text x="252" y="61.9">76</text>
<text x="252" y="64.5">77</text>
<text x="270" y="62.4">TCK</text>
<text x="270" y="65">TDI</text>
<text x="4" y="67.6">WIFI_RST</text>
<text x="4" y="70.1">WIFI_UTXD</text>
<text x="19.5" y="67.6">C_D1</text>
<text x="19.5" y="70.1">C_D2</text>
<text x="29.8" y="70.1">PB10</text>
<text x="31" y="67.6">PB9</text>
<text x="52.9" y="69.6">47</text>
<text x="52.9" y="67.1">96</text>
<text x="57.7" y="71.2">PB10</text>
<text x="57.7" y="66">PB8</text>
<text x="57.7" y="68.7">PB9</text>
<text x="70.5" y="66">PE2</text>
<text x="70.5" y="68.7">PE3</text>
<text x="70.5" y="71.2">PE4</text>
<text x="76.5" y="67.1">2</text>
<text x="76.5" y="69.6">3</text>
<text x="99.7" y="67.6">PE3</text>
<text x="99.7" y="70.1">PE4</text>
<text x="108" y="67.6">LCD_TP</text>
<text x="108" y="70.1">LCD_TP</text>
<text x="205.4" y="70.1">OSC_IN</text>
<text x="225.8" y="69.6">12</text>
<text x="230.5" y="71.2">OSC_IN</text>
<text x="244.8" y="71.2">PC14</text>
<text x="244.8" y="66">PA15</text>
<text x="252" y="69.6">8</text>
<text x="270" y="70.1">OSC32_IN</text>
<text x="4" y="72.7">WIFI_URXD</text>
<text x="19.5" y="72.7">C_D3</text>
<text x="19.5" y="75.3">C_D4</text>
<text x="19.5" y="77.9">C_D5</text>
<text x="29.8" y="72.7">PB11</text>
<text x="29.8" y="75.3">PB12</text>
<text x="29.8" y="77.9">PB13</text>
<text x="52.9" y="72.2">48</text>
<text x="52.9" y="74.8">51</text>
<text x="52.9" y="77.4">52</text>
<text x="57.7" y="73.8">PB11</text>
<text x="57.7" y="76.4">PB12</text>
<text x="70.5" y="73.8">PE5</text>
<text x="70.5" y="76.4">PE6</text>
<text x="76.5" y="72.2">4</text>
<text x="76.5" y="74.8">5</text>
<text x="76.5" y="77.4">38</text>
<text x="99.7" y="77.9">PE7</text>
<text x="99.7" y="72.7">PE5</text>
<text x="99.7" y="75.3">PE6</text>
<text x="108" y="77.9">FSMC_D4</text>
<text x="108" y="72.7">LED1</text>
<text x="108" y="75.3">LED2</text>
<text x="204.2" y="72.7">OSC_OUT</text>
<text x="225.8" y="72.2">13</text>
<text x="230.5" y="73.8">OSC_OUT</text>
<text x="237.7" y="77.9">U2-B</text>
<text x="244.8" y="73.8">PC15</text>
<text x="252" y="72.2">9</text>
<text x="270" y="72.7">OSC32_OUT</text>
<text x="19.5" y="80.5">C_D6</text>
<text x="19.5" y="83.1">C_D7</text>
<text x="29.8" y="80.5">PB14</text>
<text x="29.8" y="83.1">PB15</text>
<text x="52.9" y="80">53</text>
<text x="52.9" y="82.5">54</text>
<text x="57.7" y="79">PB13</text>
<text x="57.7" y="81.5">PB14</text>
<text x="70.5" y="79">PE7</text>
<text x="70.5" y="81.5">PE8</text>
<text x="76.5" y="80">39</text>
<text x="76.5" y="82.5">40</text>
<text x="99.7" y="80.5">PE8</text>
<text x="99.7" y="83.1">PE9</text>
<text x="108" y="80.5">FSMC_D5</text>
<text x="108" y="83.1">FSMC_D6</text>
<text x="232.1" y="80">STM32F103VET6</text>
<text x="15.6" y="88.2">SPIFLASH_CS</text>
<text x="31" y="88.2">PC0</text>
<text x="52.9" y="87.7">15</text>
<text x="57.7" y="89.3">PC0</text>
<text x="57.7" y="84.1">PB15</text>
<text x="69.3" y="86.7">PE10</text>
<text x="69.3" y="89.3">PE11</text>
<text x="70.5" y="84.1">PE9</text>
<text x="76.5" y="85.1">41</text>
<text x="76.5" y="87.7">42</text>
<text x="99.7" y="85.6">PE10</text>
<text x="99.7" y="88.2">PE11</text>
<text x="108" y="85.6">FSMC_D7</text>
<text x="108" y="88.2">FSMC_D8</text>
<text x="184.1" y="84.4">3V3</text>
<text x="207.3" y="87">3V3</text>
<text x="15.6" y="90.8">滑动变阻器</text>
<text x="15.6" y="93.4">C_HS</text>
<text x="15.6" y="96">C_VS</text>
<text x="31" y="90.8">PC1</text>
<text x="31" y="93.4">PC2</text>
<text x="31" y="96">PC3</text>
<text x="52.9" y="90.3">16</text>
<text x="52.9" y="92.9">17</text>
<text x="52.9" y="95.5">18</text>
<text x="57.7" y="91.9">PC1</text>
<text x="57.7" y="94.4">PC2</text>
<text x="69.3" y="91.9">PE12</text>
<text x="69.3" y="94.4">PE13</text>
<text x="76.5" y="90.3">43</text>
<text x="76.5" y="92.9">44</text>
<text x="76.5" y="95.5">45</text>
<text x="99.7" y="90.8">PE12</text>
<text x="99.7" y="93.4">PE13</text>
<text x="99.7" y="96">PE14</text>
<text x="108" y="90.8">FSMC_D9</text>
<text x="108" y="93.4">FSMC_D10</text>
<text x="108" y="96">FSMC_D11</text>
<text x="15.6" y="101.1">C_RCLK</text>
<text x="15.6" y="98.6">C_WRST</text>
<text x="31" y="98.6">PC4</text>
<text x="31" y="101.1">PC5</text>
<text x="52.9" y="98">33</text>
<text x="52.9" y="100.6">34</text>
<text x="57.7" y="97">PC3</text>
<text x="57.7" y="99.6">PC4</text>
<text x="69.3" y="97">PE14</text>
<text x="69.3" y="99.6">PE15</text>
<text x="76.5" y="98">46</text>
<text x="99.7" y="98.6">PE15</text>
<text x="108" y="98.6">FSMC_D12</text>
<text x="185.7" y="97.8" transform="rotate(-90 185.7 97.8)">10K</text>
<text x="190.9" y="97.8" transform="rotate(-90 190.9 97.8)">10K</text>
<text x="196" y="97.8" transform="rotate(-90 196 97.8)">10K</text>
<text x="201.2" y="97.8" transform="rotate(-90 201.2 97.8)">10K</text>
<text x="213.1" y="100.4">J4</text>
<text x="218.3" y="100.4">20PIN-JTAG</text>
<text x="15.6" y="103.7">C_SCL</text>
<text x="15.6" y="106.3">C_SDA</text>
<text x="31" y="103.7">PC6</text>
<text x="31" y="106.3">PC7</text>
<text x="52.9" y="103.2">63</text>
<text x="52.9" y="105.7">64</text>
<text x="57.7" y="102.2">PC5</text>
<text x="57.7" y="104.8">PC6</text>
<text x="57.7" y="107.4">PC7</text>
<text x="71.7" y="104.8">NC</text>
<text x="76.5" y="103.2">73</text>
<text x="185.7" y="107.1" transform="rotate(-90 185.7 107.1)">R93</text>
<text x="190.8" y="107.1" transform="rotate(-90 190.8 107.1)">R94</text>
<text x="196" y="107.1" transform="rotate(-90 196 107.1)">R95</text>
<text x="201.2" y="107.1" transform="rotate(-90 201.2 107.1)">R92</text>
<text x="214.1" y="105.7">1</text>
<text x="217.7" y="107.4">VTREF</text>
<text x="227.9" y="107.4">VDD</text>
<text x="233.9" y="105.7">2</text>
<text x="15.6" y="108.6">SDIO_D0</text>
<text x="15.6" y="111.2">SDIO_D1</text>
<text x="15.6" y="113.7">SDIO_D2</text>
<text x="31" y="108.9">PC8</text>
<text x="31" y="111.5">PC9</text>
<text x="52.9" y="108.4">65</text>
<text x="52.9" y="111">66</text>
<text x="52.9" y="113.5">78</text>
<text x="57.7" y="109.9">PC8</text>
<text x="57.7" y="112.5">PC9</text>
<text x="165.4" y="108.9">NTRST</text>
<text x="167.8" y="111.5">TDI</text>
<text x="214.1" y="108.4">3</text>
<text x="214.1" y="111">5</text>
<text x="214.1" y="113.5">7</text>
<text x="217.7" y="109.9">NTRST</text>
<text x="217.7" y="112.5">TDI</text>
<text x="227.9" y="109.9">GND</text>
<text x="227.9" y="112.5">GND</text>
<text x="233.9" y="108.4">4</text>
<text x="233.9" y="111">6</text>
<text x="233.9" y="113.5">8</text>
<text x="245.3" y="110.2">NRST 接 MCU 复位引脚 可以增加稳定性</text>
<text x="15.6" y="116.4">SDIO_D3</text>
<text x="15.6" y="119">SDIO_CK</text>
<text x="29.8" y="114">PC10</text>
<text x="29.8" y="116.6">PC11</text>
<text x="29.8" y="119.2">PC12</text>
<text x="52.9" y="116.1">79</text>
<text x="52.9" y="118.7">80</text>
<text x="57.7" y="115.1">PC10</text>
<text x="57.7" y="117.7">PC11</text>
<text x="167.8" y="114">TMS</text>
<text x="167.8" y="116.6">TCK</text>
<text x="212.9" y="118.7">11</text>
<text x="214.1" y="116.1">9</text>
<text x="217.7" y="115.1">TMS</text>
<text x="217.7" y="117.7">TCK</text>
<text x="227.9" y="115.1">GND</text>
<text x="227.9" y="117.7">GND</text>
<text x="233.9" y="116.1">10</text>
<text x="233.9" y="118.7">12</text>
<text x="259.8" y="116.1">1</text>
<text x="259.8" y="118.7">2</text>
<text x="280.4" y="116.6">NRST</text>
<text x="280.4" y="119.2">TCK</text>
<text x="15.6" y="121.5">KEY2</text>
<text x="29.8" y="121.8">PC13</text>
<text x="54.1" y="121.2">7</text>
<text x="57.7" y="122.8">PC13</text>
<text x="57.7" y="120.3">PC12</text>
<text x="166.6" y="124.4">NRST</text>
<text x="167.8" y="121.8">TDO</text>
<text x="212.9" y="121.2">13</text>
<text x="212.9" y="123.9">15</text>
<text x="217.7" y="120.3">RTCK</text>
<text x="217.7" y="122.8">TDO</text>
<text x="217.7" y="125.4">NSRST</text>
<text x="227.9" y="120.3">GND</text>
<text x="227.9" y="122.8">GND</text>
<text x="227.9" y="125.4">GND</text>
<text x="233.9" y="121.2">14</text>
<text x="233.9" y="123.9">16</text>
<text x="259.8" y="121.2">3</text>
<text x="259.8" y="123.9">4</text>
<text x="280.4" y="124.4">TMS</text>
<text x="280.4" y="121.8">GND</text>
<text x="64.8" y="129.5">U2-A</text>
<text x="190.3" y="131.9">R91</text>
<text x="199.6" y="131.9">10K</text>
<text x="212.9" y="126.4">17</text>
<text x="212.9" y="129">19</text>
<text x="217.7" y="128">DBGRQ</text>
<text x="217.7" y="130.6">DBGACK</text>
<text x="227.9" y="128">GND</text>
<text x="227.9" y="130.6">GND</text>
<text x="233.9" y="126.4">18</text>
<text x="233.9" y="129">20</text>
<text x="259.8" y="126.4">5</text>
<text x="280.4" y="127">3V3</text>
<text x="59.2" y="134.2">STM32F103VET6</text>
<text x="248.8" y="135.5">XH2.54-5P</text>
<text x="253.1" y="132.1">J1</text>
<text x="267.2" y="132.1">3V3可对目标板供电</text>
<text x="246.8" y="144.8">C34</text>
<text x="255.4" y="144.8">20pF</text>
<text x="280.4" y="145">OSC_IN</text>
<text x="161.4" y="152.8">BOOT0 BOOT1</text>
<text x="164" y="155.3">0</text>
<text x="171.7" y="155.3">X</text>
<text x="179.5" y="152.8">启动方式</text>
<text x="179.5" y="155.3">内部FLASH</text>
<text x="164" y="157.9">1</text>
<text x="164" y="160.5">1</text>
<text x="171.7" y="157.9">0</text>
<text x="171.7" y="160.5">1</text>
<text x="179.5" y="157.9">系统存储器/ISP模式</text>
<text x="179.5" y="160.5">内部SRAM</text>
<text x="161.4" y="165.7">默认配置是内部FLASH，BOOT0&amp;1接地</text>
<text x="246.8" y="165.4">C10</text>
<text x="255.4" y="165.4">20pF</text>
<text x="280.4" y="165.7">OSC_OUT</text>
<text x="158.5" y="172.1">3V3</text>
<text x="104.2" y="175.2">NC_FID1</text>
<text x="117.1" y="175.2">NC_FID2</text>
<text x="177.2" y="175.7">1</text>
<text x="180.3" y="174.2">J5</text>
<text x="180.3" y="179.3">J6</text>
<text x="188.3" y="175.7">2</text>
<text x="246.5" y="176">兼容两种封装，只焊接一种</text>
<text x="12.5" y="185.1" transform="rotate(-90 12.5 185.1)">J115</text>
<text x="15.1" y="181.4" transform="rotate(-90 15.1 181.4)">1</text>
<text x="25.4" y="185.1" transform="rotate(-90 25.4 185.1)">J117</text>
<text x="28" y="181.4" transform="rotate(-90 28 181.4)">1</text>
<text x="38.3" y="185.1" transform="rotate(-90 38.3 185.1)">J126</text>
<text x="40.8" y="181.4" transform="rotate(-90 40.8 181.4)">1</text>
<text x="51.2" y="185.1" transform="rotate(-90 51.2 185.1)">J127</text>
<text x="53.8" y="181.4" transform="rotate(-90 53.8 181.4)">1</text>
<text x="64.1" y="184.5" transform="rotate(-90 64.1 184.5)">J13</text>
<text x="66.7" y="181.4" transform="rotate(-90 66.7 181.4)">1</text>
<text x="77" y="184.5" transform="rotate(-90 77 184.5)">J14</text>
<text x="79.6" y="181.4" transform="rotate(-90 79.6 181.4)">1</text>
<text x="160.8" y="183.5">10K</text>
<text x="170.1" y="183.5">R76</text>
<text x="177.2" y="180.9">1</text>
<text x="180.3" y="184.5">J7</text>
<text x="188.3" y="180.9">2</text>
<text x="191.8" y="183.5">10K</text>
<text x="201.1" y="183.5">R14</text>
<text x="228.7" y="181.1">OSC32_IN</text>
<text x="264.8" y="180.9">C12</text>
<text x="273.4" y="180.9">10pF</text>
<text x="17.9" y="187.1" transform="rotate(-90 17.9 187.1)">3.0MM</text>
<text x="20.3" y="186.8" transform="rotate(-90 20.3 186.8)">3.0MM</text>
<text x="30.9" y="187.1" transform="rotate(-90 30.9 187.1)">3.0MM</text>
<text x="33.2" y="186.8" transform="rotate(-90 33.2 186.8)">3.0MM</text>
<text x="43.8" y="187.1" transform="rotate(-90 43.8 187.1)">3.0MM</text>
<text x="46.1" y="186.8" transform="rotate(-90 46.1 186.8)">3.0MM</text>
<text x="56.6" y="187.1" transform="rotate(-90 56.6 187.1)">3.0MM</text>
<text x="59" y="186.8" transform="rotate(-90 59 186.8)">3.0MM</text>
<text x="69.6" y="187.1" transform="rotate(-90 69.6 187.1)">3.0MM</text>
<text x="71.9" y="186.8" transform="rotate(-90 71.9 186.8)">3.0MM</text>
<text x="82.5" y="187.1" transform="rotate(-90 82.5 187.1)">3.0MM</text>
<text x="84.8" y="186.8" transform="rotate(-90 84.8 186.8)">3.0MM</text>
<text x="108.2" y="188.6" transform="rotate(-90 108.2 188.6)">1</text>
<text x="121.1" y="188.6" transform="rotate(-90 121.1 188.6)">1</text>
<text x="177.2" y="186.1">1</text>
<text x="188.3" y="186.1">2</text>
<text x="247.7" y="187.6">Y4</text>
<text x="255.7" y="186.3">2</text>
<text x="266" y="186.3">2</text>
<text x="270.6" y="188.1">Y2</text>
<text x="236.4" y="194.1">32.768KHz</text>
<text x="268.6" y="193.3">32.768KHz</text>
<text x="162.3" y="201.7" transform="rotate(-90 162.3 201.7)">BOOT0</text>
<text x="211.3" y="201.7" transform="rotate(-90 211.3 201.7)">BOOT1</text>
<text x="227.5" y="201.8">OSC32_OUT</text>
<text x="253.8" y="198.8">1</text>
<text x="264.1" y="198.8">1</text>
<text x="264.8" y="201.6">C13</text>
<text x="273.4" y="201.6">10pF</text>
</g>
</svg>
